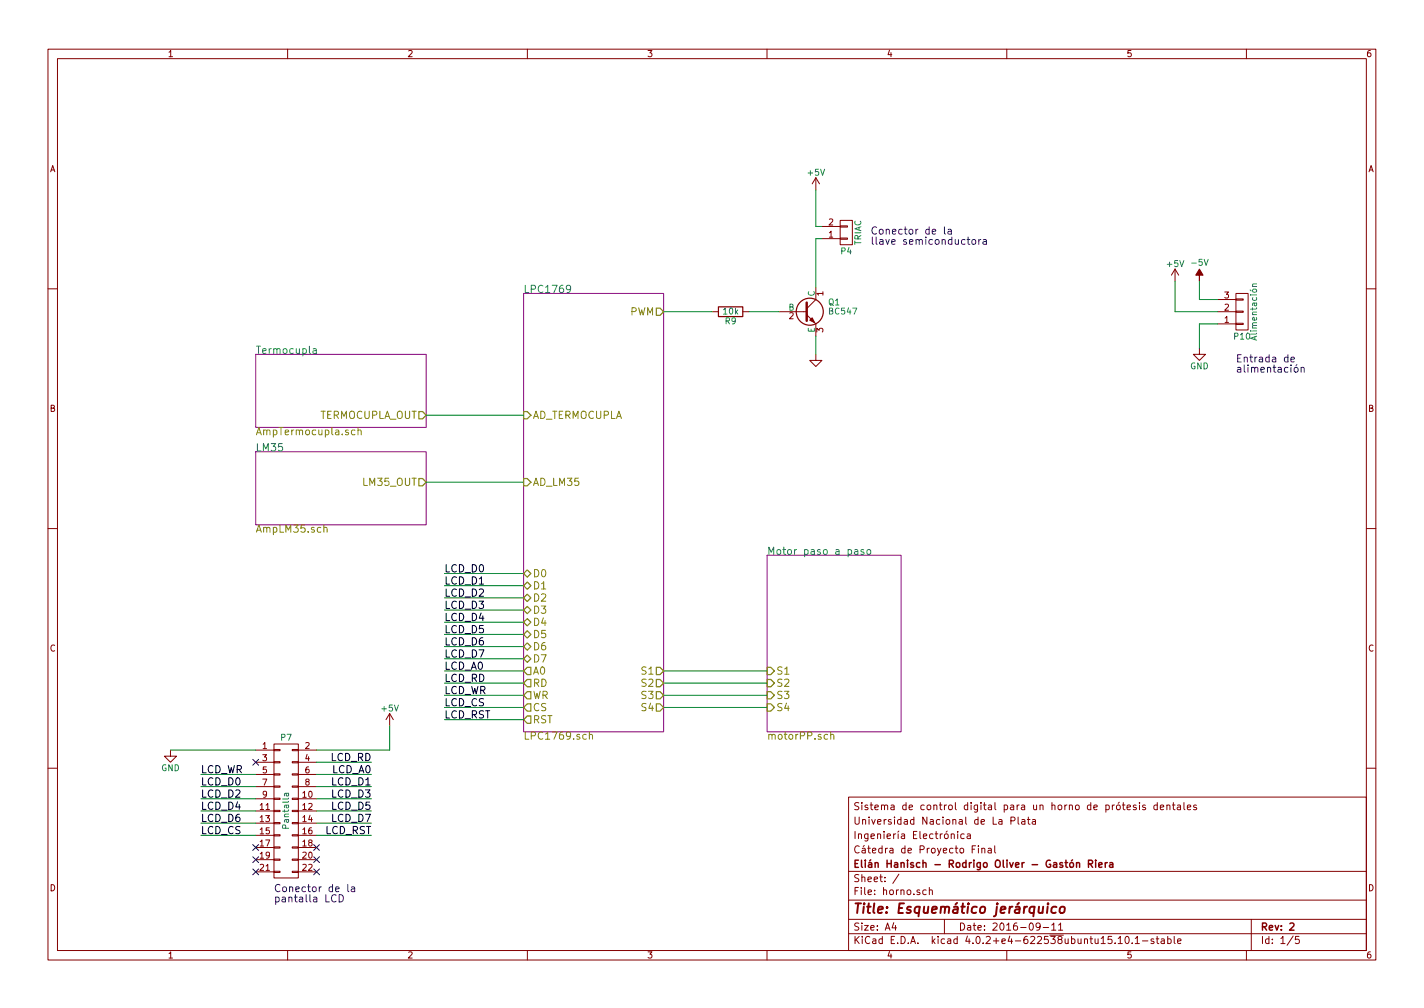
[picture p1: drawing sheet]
<svg xmlns="http://www.w3.org/2000/svg" width="297mm" height="210mm" viewBox="0 0 297 210" stroke-linecap="round" stroke-linejoin="round" font-family="sans-serif">
<g fill="none" stroke="#840000" stroke-width=".21">
<path d="M10 10.3h277v189.9h-277zM12 12.2h273v186.1h-273zM60 10.3v1.9M110 10.3v1.9M160 10.3v1.9M210 10.3v1.9M260 10.3v1.9M170.2 37.1v2.5M170.2 37.1l-.8 1.2M170.2 37.1l.7 1.2M170.2 59.9v2.6l-1.9 1.9M171.4 49.8h3.9"/>
<path d="M171.4 47.2h3.9M175.3 47.1h1.5v.3h-1.5zM175.3 49.7h1.5v.2h-1.5zM175.3 46h2.5v5h-2.5zM245.1 56.1l-.8 1.3M245.1 56.1v2.6M245.1 56.1l.8 1.3M10 60.2h2M148.6 65h1.3M154.9 65h1.3M162.6 65h5.7M168.3 65.7l1.9 1.9v2.5"/>
<path d="M170.2 73.9v1.3h1.2l-1.2 1.2-1.3-1.2h1.3M250.2 72.6v1.3h1.3l-1.3 1.3-1.3-1.3h1.3M254 65h3.8M254 67.6h3.8M254 62.5h3.8M257.8 62.4h1.5v.2h-1.5zM257.8 64.9h1.5v.2h-1.5zM257.8 67.4h1.5v.3h-1.5zM257.8 61.2h2.5v7.6h-2.5zM285 60.2h2M10 110.3h2M285 110.3h2"/>
<path d="M35.6 156.5v1.2h1.2l-1.2 1.3-1.3-1.3h1.3M53.3 156.5h3.8M53.3 159h3.8M57.1 158.9h1.3v.2h-1.3zM57.1 156.3h1.3v.3h-1.3zM57.1 155.2h5.1v27.9h-5.1zM61 158.9h1.2v.2h-1.2zM61 156.3h1.2v.3h-1.2zM62.2 156.5h3.8M62.2 159h3.8M81.3 148.8l-.8 1.3M81.3 148.8v2.6"/>
<path d="M81.3 148.8l.7 1.3M10 160.2h2M53.3 161.5h3.8M53.3 164.1h3.8M53.3 166.6h3.8M53.3 179.3h3.8M53.3 169.2h3.8M53.3 171.7h3.8M53.3 174.2h3.8M53.3 176.8h3.8M57.1 179.2h1.3v.2h-1.3zM57.1 176.7h1.3v.2h-1.3z"/>
<path d="M57.1 174.1h1.3v.3h-1.3zM57.1 171.6h1.3v.2h-1.3zM57.1 169h1.3v.3h-1.3zM57.1 166.5h1.3v.2h-1.3zM57.1 164h1.3v.2h-1.3zM57.1 161.4h1.3v.3h-1.3zM61 179.2h1.2v.2h-1.2zM61 176.7h1.2v.2h-1.2zM61 174.1h1.2v.3h-1.2zM61 171.6h1.2v.2h-1.2zM61 169h1.2v.3h-1.2zM61 166.5h1.2v.2h-1.2z"/>
<path d="M61 164h1.2v.2h-1.2zM61 161.4h1.2v.3h-1.2zM62.2 161.5h3.8M62.2 164.1h3.8M62.2 166.6h3.8M62.2 179.3h3.8M62.2 169.2h3.8M62.2 171.7h3.8M62.2 174.2h3.8M62.2 176.8h3.8M177 166.3h108v32h-108zM198.4 174.1l.2-.2 .4 .1 .1 .9"/>
<path d="M199.8 173.4v.2M199.8 173.9v1M201.1 174l-.4-.1-.3 .3 .1 .6 .2 .1 .4-.1M201.8 174h.6v.9M202.4 174.3l-.5 .1-.2 .2 .2 .3 .5-.1M202.8 177.1h.5M203.5 176.4h-.7v1.5M204.1 176.4v.2M204.1 176.9v1M204.8 177.1l.2-.2 .4 .1v.9M204.8 176.9v1M206.1 177h.6l.1 .9"/>
<path d="M206.8 177.3l-.5 .1-.2 .2 .2 .3 .5-.1M207.5 176.4v1.3l.2 .2M210.9 171.2l.7-.1 .1-.2v-.3l-.2-.2h-.6v1.5M212.4 170.4v1.3l.2 .2M213.2 171h.5l.1 .9M213.8 171.3l-.5 .1-.2 .2 .2 .3h.5M214.3 170.9h.6M214.5 170.4v1.3l.4 .2M215.4 171h.6v.9M216 171.3l-.5 .1-.2 .2 .2 .3h.5M235.1 168.4l.7-.1v-.3l-.5-.1-.2 .2 .1 .7h.6M237 168l-.4-.1-.2 .2 .1 .2 .5 .2v.3h-.6"/>
<path d="M237.7 167.4v.2M237.7 167.9v1M238.9 168l-.3-.1-.3 .2 .1 .2 .5 .2v.3h-.6M241.4 168l-.4-.1-.3 .3 .1 .6 .2 .1 .4-.1M241.4 167.4v1.5M242 168.4l.7-.1v-.3l-.4-.1-.3 .2 .1 .7h.6M243.4 168l.2-.1 .4 .1v.9M243.4 167.9v1M244.6 167.9h.5M244.8 167.4v1.3l.3 .2M245.6 168h.6l.1 .9M246.3 168.3h-.5l-.3 .2 .3 .4 .5-.1"/>
<path d="M247 167.4v1.3l.2 .2M247.7 168.4l.7-.1-.1-.3-.4-.1-.2 .2 .1 .7h.5M249.6 168l-.4-.1-.2 .2v.2l.6 .2v.3h-.6M285 160.2h2M53.3 181.9h3.8M57.1 181.7h1.3v.3h-1.3zM60 198.3v1.9M61 181.7h1.2v.3h-1.2zM62.2 181.9h3.8M110 198.3v1.9M160 198.3v1.9M177 194.8h108"/>
<path d="M177 191.8h108M177 187.8h108M177 181.8h108M186.4 192.5l-.3 1h.9M186.8 193v1M187.5 182.3l-1.3 2M193.2 185.7l-.4-.1-.3 .3 .1 .6 .2 .1 .4-.1M193.9 185.7l.2-.1 .3 .1 .1 .9M193.9 185.1v1.5M197 191.8v3M210 198.3v1.9M217 193.2l-.3 .3h-.3l-.3-.3v-.4l.3-.3h.3l.3 .3a1.01 1.01 0 0 1-.5 1.2h-.2"/>
<path d="M217.6 193.5h1.1M219.4 193l.4-.5v1.5M219.4 194h.8M220.8 193l.4-.5v1.5M220.8 194h.9M233.2 195.8l.5-.5v1.5M233.2 196.8h.9M234.9 195.4l.1-.1a.8 .8 0 0 1 .6 .8 .8 .8 0 0 1-.6 .7 .97 .97 0 0 1-.1-1.4zM236.2 196.7v.1M236.8 195.8l.4-.5v1.5M236.8 196.8h.9M238.3 196.3h1.1"/>
<path d="M240.7 195.9l-.4-.1-.2 .2 .1 .3 .5 .1v.3h-.6M241.2 195.8h.5M241.4 195.3v1.3l.3 .2M242.2 195.9h.6l.1 .9M242.9 196.2l-.5 .1-.2 .2 .2 .3 .5-.1M243.6 195.9l.4-.1 .3 .3-.1 .6h-.6M243.6 195.3v1.5M244.9 195.3v1.3l.2 .2M245.6 196.3l.8-.1-.1-.3-.4-.1-.3 .2 .1 .7h.6M260 198.3v1.9M261 191.8v6.5M269.7 195.2l-1.2 2"/>
<path d="M271 195.3h-.7l-.1 .7h.7l.1 .2v.5l-.2 .1-.6-.1"/>
</g>
<g fill="none" stroke="#840000" stroke-width=".3">
<path d="M223.7 179.3l-.2 .3M224.6 179.9v1M228.5 179.4v.2M228.5 179.9v1M230.6 179.9v1M231 179.9l-.4 .3M223.2 180.1l.2-.2 .5 .2v.5l-.1 .2-.4 .1-.2-.1zM224.6 180.1l.2-.2 .3 .1 .1 .9M227.1 180.2l.7-.1 .1-.2-.1-.3-.2-.2h-.5v1.5M227.4 180.2l.5 .7M229.2 180.4l.7-.1-.1-.3-.4-.1-.2 .2 .1 .7h.5M231.5 180h.6v.9"/>
<path d="M232.1 180.3l-.5 .1-.2 .2 .2 .3 .5-.1M269.1 192.7l.5-.2 .3 .5-.9 1h.9"/>
</g>
<path d="M218.5 189.1l-.1 1.3M218.6 188.4v.2l.1-.1-.1-.1v.2M220.4 189.2l-.2-.1a.67 .67 0 0 0-.8 .4v.8l.2 .1 .6-.1M221.2 189.3l.3-.2 .6 .2-.1 .8-.4 .3-.5-.1z" fill="none" stroke="#840000" stroke-width=".41"/>
<path d="M53.3 73.9h35.6v15.2h-35.6zM109.2 61.2h29.2v91.4h-29.2zM53.3 94.2h35.6v15.3h-35.6zM160 115.8h28v36.8h-28z" fill="none" stroke="#840084" stroke-width=".21"/>
<path d="M74 89.8l-.4-.1-.3 .3 .2 .6h.5M74.7 89.8h.1a.36 .36 0 0 1 .5 .1v.8M74.7 89.2v1.5M67.6 110.2v-.1a.36 .36 0 0 1 .6 .1v.8M67.6 109.5v1.5M122.9 153.3h.1a.36 .36 0 0 1 .6 .1v.8M122.9 152.7v1.5M173.3 153.3h.1a.36 .36 0 0 1 .5 .1v.8M173.3 152.7v1.5" fill="none" stroke="#848400" stroke-width=".21"/>
<g fill="none" stroke="#848400" stroke-width=".25">
<path d="M136.9 64.3h.8l.7 .7-.7 .8h-.8zM87.4 99.8h.7l.8 .8-.8 .7h-.7zM87.4 85.8h.7l.8 .8-.8 .8h-.7zM109.2 85.8h.8l.7 .8-.7 .8h-.8zM109.2 99.8h.8l.7 .8-.7 .7h-.8zM109.2 119.6l.8-.7 .7 .7-.7 .8zM109.2 122.2l.8-.8 .7 .8-.7 .7zM109.2 124.7l.8-.8 .7 .8-.7 .8zM109.2 127.2l.8-.7 .7 .7-.7 .8zM109.2 129.8l.8-.8 .7 .8-.7 .8zM109.2 134.9l.8-.8 .7 .8-.7 .7zM109.2 137.4l.8-.8 .7 .8-.7 .8z"/>
<path d="M110 131.6l.7 .7-.7 .8-.8-.8zM110 139.2h.7v1.5h-.7l-.8-.8zM136.9 139.2h.8l.7 .7-.7 .8h-.8zM160 139.2h.8l.7 .7-.7 .8h-.8zM110 141.7h.7v1.6h-.7l-.8-.8zM110 144.3h.7v1.5h-.7l-.8-.8zM110 146.8h.7v1.5h-.7l-.8-.7zM110 149.3h.7v1.6h-.7l-.8-.8zM136.9 141.7h.8l.7 .8-.7 .8h-.8zM136.9 144.3h.8l.7 .7-.7 .8h-.8zM136.9 146.8h.8l.7 .8-.7 .7h-.8zM160 141.7h.8l.7 .8-.7 .8h-.8z"/>
<path d="M160 144.3h.8l.7 .7-.7 .8h-.8zM160 146.8h.8l.7 .8-.7 .7h-.8z"/>
</g>
<path d="M261.3 59.8h.8M262.1 59.2l-.8 .1v.3l.1 .2M65.3 72.8h.6l.1 .9M66 73.1l-.7 .1a.3 .3 0 0 0 .2 .5h.5M119 60.2l-.3 .2h-.3l-.3-.2 .1-.5 .5-.2a.96 .96 0 0 1-.1 1.5h-.3M178.3 114.7h.6v.9M178.9 115l-.6 .1a.3 .3 0 0 0 .1 .5h.5M180.2 114.7l-.4-.1-.2 .3 .1 .2 .5 .1v.4h-.6M181 114.7l.3-.1 .3 .3v.5l-.3 .2h-.3l-.2-.2zM59.6 165.5l.3 .6 .3-.2-.1-.4M60.2 165.5h-.8v.5" fill="none" stroke="#008484" stroke-width=".21"/>
<g fill="none" stroke="#840000" stroke-width=".25">
<path d="M149.9 64h5v2h-5z"/>
<circle cx="168.9" cy="65" r="2.82"/>
</g>
<path d="M168.3 63.1v3.8" fill="none" stroke="#840000" stroke-width=".51"/>
<g fill="#840000" stroke="#840000" stroke-width=".21">
<path d="M168.9 66.8l.5-.5 .5 1z"/>
<path d="M250.2 56.1l.8 1.3h-.8v1.3v-1.3h-.8z"/>
</g>
<g fill="none" stroke="#008400" stroke-width=".21">
<path d="M170.2 39.6v7.6h1.2M171.4 49.8h-1.2v10.1M245.1 58.7v6.3h8.9M250.2 58.7v3.8h3.8M138.4 65h10.2M156.2 65h6.4M170.2 70.1v3.8M254 67.6h-3.8v5M88.9 86.6h20.3M88.9 100.6h20.3M92.7 119.6h16.5M92.7 139.9h16.5"/>
<path d="M92.7 122.2h16.5M92.7 124.7h16.5M92.7 127.2h16.5M92.7 129.8h16.5M92.7 132.3h16.5M92.7 134.9h16.5M92.7 137.4h16.5M138.4 139.9h21.6M35.6 156.5h17.7M66 159h11.5M81.3 151.4v5.1h-15.3M92.7 142.5h16.5"/>
<path d="M92.7 145h16.5M92.7 147.6h16.5M92.7 150.1h16.5M138.4 142.5h21.6M138.4 145h21.6M138.4 147.6h21.6M41.9 164.1h11.4M41.9 166.6h11.4M41.9 169.2h11.4M41.9 171.7h11.4M41.9 161.5h11.4M41.9 174.2h11.4"/>
<path d="M66 164.1h11.5M66 166.6h11.5M66 169.2h11.5M66 171.7h11.5M66 161.5h11.5M66 174.2h11.5"/>
</g>
<g fill="none" stroke="#000084" stroke-width=".21">
<path d="M52.7 158.4l1.2 1.2M53.9 158.4l-1.2 1.2M52.7 176.2l1.2 1.2M52.7 178.7l1.2 1.2M53.9 176.2l-1.2 1.2M53.9 178.7l-1.2 1.2M65.4 178.7l1.2 1.2M65.4 176.2l1.2 1.2M66.6 178.7l-1.2 1.2M66.6 176.2l-1.2 1.2M52.7 181.2l1.2 1.3M53.9 181.2l-1.2 1.3"/>
<path d="M65.4 181.2l1.2 1.3M66.6 181.2l-1.2 1.3"/>
</g>
<g fill="none" stroke="#0000c2" stroke-width=".21">
<path d="M197 47.3v1.3l.2 .2M197.8 47.9h.6l.1 .9M198.5 48.2l-.7 .1a.3 .3 0 0 0 .1 .5h.6M201.7 50h.6M201.9 49.4v1.4l.4 .2M202.8 50.1l.2-.1 .5 .1v.6l-.1 .2-.4 .1-.2-.2zM204.2 50v1M204.6 50l-.4 .3M205.1 50h.6l.1 1M205.8 50.3l-.7 .2a.3 .3 0 0 0 .2 .5l.5-.1M269.3 75l.7-.2v-.2l-.5-.1-.2 .2 .1 .7h.6M270 76.8l.3-.2 .4 .2 .1 .6-.2 .2h-.3l-.3-.1z"/>
<path d="M270.5 76l-.2 .3M271.4 76.8l.1-.1a.36 .36 0 0 1 .6 .2v.7M271.4 76.6v1M70.1 186.8a.72 .72 0 0 0-1 .5 .72 .72 0 0 0 .7 .8l.3-.1M70.7 186.6a.77 .77 0 0 1 .9 .8 .77 .77 0 0 1-.9 .7zM72.5 184.5v1.3l.3 .2M73.3 185.1h.6l.1 .9M74 185.3l-.7 .2a.3 .3 0 0 0 .2 .5l.5-.1"/>
</g>
<text font-size="2.8" fill="#840000" x="178" y="190.5">Title: Esquemático jerárquico</text>
<g font-size="2.1" fill="#0000c2">
<text x="181.6" y="48.9">Conector de la</text>
<text x="181.6" y="51">llave semiconductora</text>
<text x="257.8" y="75.6">Entrada de</text>
<text x="257.8" y="77.7">alimentación</text>
<text x="57.1" y="186.1">Conector de la</text>
<text x="57.1" y="188.2">pantalla LCD</text>
</g>
<g font-size="2.1" fill="#008484">
<text x="109.2" y="61.1">LPC1769</text>
<text x="53.3" y="73.8">Termocupla</text>
<text x="53.3" y="94.1">LM35</text>
<text x="160" y="115.7">Motor paso a paso</text>
</g>
<g font-size="2.1" fill="#848400">
<text x="131.3" y="65.8">PWM</text>
<text x="66.3" y="87.4">TERMOCUPLA_OUT</text>
<text x="111.2" y="87.4">AD_TERMOCUPLA</text>
<text x="53.3" y="90.8">AmpTermocupla.sch</text>
<text x="75.9" y="101.3">LM35_OUT</text>
<text x="111.2" y="101.3">AD_LM35</text>
<text x="53.3" y="111.1">AmpLM35.sch</text>
<text x="111.2" y="120.4">D0</text>
<text x="111.2" y="122.9">D1</text>
<text x="111.2" y="125.5">D2</text>
<text x="111.2" y="128">D3</text>
<text x="111.2" y="130.6">D4</text>
<text x="111.2" y="133.1">D5</text>
<text x="111.2" y="135.6">D6</text>
<text x="111.2" y="138.2">D7</text>
<text x="111.2" y="140.7">A0</text>
<text x="111.2" y="143.3">RD</text>
<text x="133.9" y="140.7">S1</text>
<text x="133.9" y="143.3">S2</text>
<text x="162" y="140.7">S1</text>
<text x="162" y="143.3">S2</text>
<text x="111.2" y="145.8">WR</text>
<text x="111.2" y="148.3">CS</text>
<text x="133.9" y="145.8">S3</text>
<text x="133.9" y="148.3">S4</text>
<text x="162" y="145.8">S3</text>
<text x="162" y="148.3">S4</text>
<text x="109.2" y="154.3">LPC1769.sch</text>
<text x="111.2" y="150.9">RST</text>
<text x="160" y="154.3">motorPP.sch</text>
</g>
<g font-size="2.1">
<text x="92.7" y="119.4">LCD_D0</text>
<text x="92.7" y="121.9">LCD_D1</text>
<text x="92.7" y="124.5">LCD_D2</text>
<text x="92.7" y="127">LCD_D3</text>
<text x="92.7" y="129.5">LCD_D4</text>
<text x="92.7" y="132.1">LCD_D5</text>
<text x="92.7" y="134.6">LCD_D6</text>
<text x="92.7" y="137.2">LCD_D7</text>
<text x="92.7" y="142.2">LCD_RD</text>
<text x="92.7" y="139.7">LCD_A0</text>
<text x="92.7" y="144.8">LCD_WR</text>
<text x="92.7" y="147.3">LCD_CS</text>
<text x="92.7" y="149.9">LCD_RST</text>
<text x="41.9" y="161.3">LCD_WR</text>
<text x="68.9" y="158.7">LCD_RD</text>
<text x="69.2" y="161.3">LCD_A0</text>
<text x="41.9" y="163.8">LCD_D0</text>
<text x="41.9" y="166.4">LCD_D2</text>
<text x="69.2" y="163.8">LCD_D1</text>
<text x="69.2" y="166.4">LCD_D3</text>
<text x="41.9" y="168.9">LCD_D4</text>
<text x="41.9" y="171.4">LCD_D6</text>
<text x="41.9" y="174">LCD_CS</text>
<text x="67.7" y="174">LCD_RST</text>
<text x="69.2" y="168.9">LCD_D5</text>
<text x="69.2" y="171.4">LCD_D7</text>
</g>
<g font-size="2.1" fill="#840000">
<text x="178" y="172">Universidad Nacional de La Plata</text>
<text x="178" y="169">Sistema de control digital para un horno de prótesis dentales</text>
<text x="178" y="178">Cátedra de Proyecto Final</text>
<text x="178" y="175">Ingeniería Electrónica</text>
<text x="178" y="184">Sheet: /</text>
<text x="178" y="181">Elián Hanisch - Rodrigo Oliver - Gastón Riera</text>
<text x="178" y="186.7">File: horno.sch</text>
<text x="178" y="196.9">KiCad E.D.A. kicad 4.0.2+e4-622538ubuntu15.10.1-stable</text>
<text x="178" y="194.1">Size: A4</text>
<text x="200" y="194.1">Date: 2016-09-11</text>
<text x="263" y="194.1">Rev: 2</text>
<text x="263" y="196.9">Id: 1/5</text>
</g>
<g font-size="1.8" fill="#840000">
<text x="35" y="11.9">1</text>
<text x="85" y="11.9">2</text>
<text x="135" y="11.9">3</text>
<text x="185" y="11.9">4</text>
<text x="235" y="11.9">5</text>
<text x="285" y="11.9">6</text>
<text x="10.4" y="35.9">A</text>
<text x="285.4" y="35.9">A</text>
<text x="172.9" y="47">2</text>
<text x="172.9" y="49.5">1</text>
<text x="171.7" y="61.7" transform="rotate(-90 171.7 61.7)">1</text>
<text x="255.4" y="64.8">2</text>
<text x="255.4" y="62.2">3</text>
<text x="164.6" y="66.5">2</text>
<text x="171.7" y="69.3" transform="rotate(-90 171.7 69.3)">3</text>
<text x="255.4" y="67.3">1</text>
<text x="10.4" y="85.9">B</text>
<text x="285.4" y="85.9">B</text>
<text x="10.4" y="135.9">C</text>
<text x="285.4" y="135.9">C</text>
<text x="54.8" y="156.2">1</text>
<text x="54.8" y="158.7">3</text>
<text x="54.8" y="161.3">5</text>
<text x="63.7" y="156.2">2</text>
<text x="63.7" y="158.7">4</text>
<text x="63.7" y="161.3">6</text>
<text x="54.8" y="163.8">7</text>
<text x="54.8" y="166.4">9</text>
<text x="63.2" y="166.4">10</text>
<text x="63.7" y="163.8">8</text>
<text x="54.3" y="168.9">11</text>
<text x="54.3" y="171.4">13</text>
<text x="54.3" y="174">15</text>
<text x="63.2" y="168.9">12</text>
<text x="63.2" y="171.4">14</text>
<text x="63.2" y="174">16</text>
<text x="54.3" y="176.5">17</text>
<text x="54.3" y="179.1">19</text>
<text x="63.2" y="179.1">20</text>
<text x="63.2" y="176.5">18</text>
<text x="10.4" y="185.9">D</text>
<text x="54.3" y="181.6">21</text>
<text x="63.2" y="181.6">22</text>
<text x="285.4" y="185.9">D</text>
<text x="35" y="199.9">1</text>
<text x="85" y="199.9">2</text>
<text x="135" y="199.9">3</text>
<text x="185" y="199.9">4</text>
<text x="235" y="199.9">5</text>
<text x="285" y="199.9">6</text>
</g>
<g font-size="1.8" fill="#008484">
<text x="168.6" y="36.6">+5V</text>
<text x="175.5" y="53">P4</text>
<text x="179.6" y="51.2" transform="rotate(-90 179.6 51.2)">TRIAC</text>
<text x="243.5" y="55.7">+5V</text>
<text x="248.8" y="55.4">-5V</text>
<text x="150.9" y="65.6">10k</text>
<text x="164.5" y="64.8">B</text>
<text x="169.9" y="61.8" transform="rotate(-90 169.9 61.8)">C</text>
<text x="172.8" y="63.7">Q1</text>
<text x="173.1" y="65.6">BC547</text>
<text x="151.3" y="67.6">R9</text>
<text x="169.9" y="69.4" transform="rotate(-90 169.9 69.4)">E</text>
<text x="257.5" y="70.8">P10</text>
<text x="262.2" y="70.6" transform="rotate(-90 262.2 70.6)">Alimentación</text>
<text x="248.2" y="77">GND</text>
<text x="79.7" y="148.4">+5V</text>
<text x="58.6" y="154.5">P7</text>
<text x="33.6" y="160.8">GND</text>
<text x="60.2" y="172.5" transform="rotate(-90 60.2 172.5)">Pantalla</text>
</g>
</svg>
